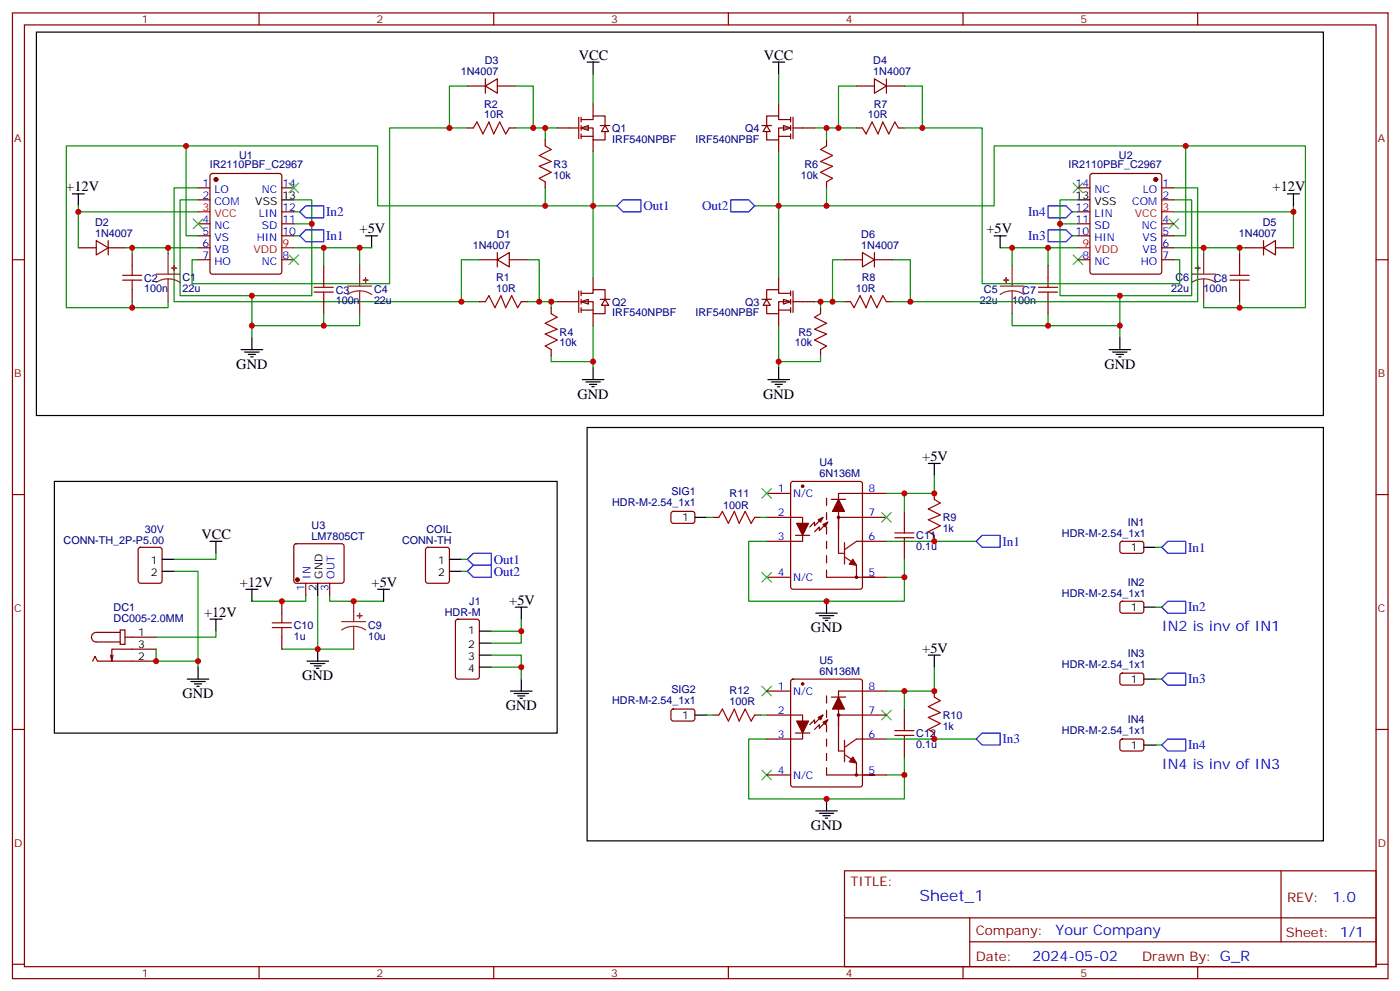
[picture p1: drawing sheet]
<svg xmlns="http://www.w3.org/2000/svg" width="413mm" height="292mm" viewBox="0 0 413 292" stroke-linecap="round" stroke-linejoin="round" font-family="sans-serif">
<g fill="none" stroke="#870000" stroke-width=".35">
<path d="M3.7 3.8h405.3v284.3h-405.3zM7.2 7.3h398.3v277.3h-398.3zM76.3 3.8v3.5M145.5 3.8v3.5M214.6 3.8v3.5M283.8 3.8v3.5M352.9 3.8v3.5M58.3 55.3h3.6M58.3 58.8h3.6M62.1 51.3l.5-.2h19.7l.5 .2 .2 .5v28.2l-.2 .5-.5 .2h-19.7l-.5-.2-.2-.5v-28.2zM83 55.3h3.6M3.7 76.5h3.5"/>
<path d="M58.3 76.5h3.6M58.3 65.9h3.6M58.3 69.4h3.6M58.3 73h3.6M83 76.5h3.6M83 65.9h3.6M83 69.4h3.6M83 62.4h3.6M405.5 76.5h3.5M3.7 145.6h3.5M405.5 145.6h3.5M3.7 214.8h3.5"/>
<path d="M405.5 214.8h3.5M248.8 256.4h156.7v28.2h-156.7zM377.5 256.4v20.9M248.9 270.2h156.5M285.8 277.3h119.6M285.8 270.2v14.2M3.7 283.9h3.5M76.3 284.6v3.5M145.5 284.6v3.5M214.6 284.6v3.5M283.8 284.6v3.5M352.9 284.6v3.5"/>
<path d="M405.5 283.9h3.5"/>
</g>
<circle cx="63.6" cy="52.8" r=".53" fill="#870000" stroke="#870000" stroke-width=".35"/>
<path d="M58.3 62.4h3.6M83 73h3.6" fill="none" stroke="#f00" stroke-width=".35"/>
<path d="M83 58.8h3.6" fill="none" stroke="#000" stroke-width=".35"/>
<g fill="#fff" stroke="#870000" stroke-width=".35">
<path d="M171.2 37.7l2.2-.7v1.4z"/>
<path d="M178.3 37l1.1 1.7h-2.2z"/>
</g>
<path d="M164.2 37.7h6.3M170.5 34.5v6.4M171.2 35.2h3.6v-1.1h3.5v2.9M171.2 37.7h3.6v3.5h3.5v-2.5M171.2 34.5v1.4M171.2 37v1.4M171.2 39.4v1.5M174.8 30.6v3.5M176.9 37h2.8M171.2 40.1h3.6M174.8 41.2v3.5" fill="none" stroke="#870000" stroke-width=".35"/>
<g fill="#fff" stroke="#870000" stroke-width=".35">
<path d="M171.2 88.8l2.2-.7v1.4z"/>
<path d="M178.3 88.1l1.1 1.8h-2.2z"/>
</g>
<g fill="none" stroke="#870000" stroke-width=".35">
<path d="M137.7 25.3h5.3M137.7 37.7h1.8M143 25.3l3.5-2.1v4.2zM143 23.2v4.2M146.5 25.3h5.3M150.1 37.7h1.7M252.4 25.3h5.3M252.4 37.7h1.7M257.7 23.2l3.5 2.1-3.5 2.1zM261.2 25.3h5.3M261.2 23.2v4.2M264.7 37.7h1.8"/>
<path d="M160.7 41.2v1.8M160.7 53.6v1.7M243.6 41.2v1.8M243.6 53.6v1.7M23.1 73h5.3M28.4 70.8l3.5 2.2-3.5 2.1zM31.9 70.8v4.3M31.9 73h5.3M38.9 74.7v3.5M95.4 78.2v3.6M141.3 76.5h5.2M146.5 76.5l3.6-2.1v4.2z"/>
<path d="M146.5 74.4v4.2M150.1 76.5h5.3M248.8 76.5h5.3M254.1 74.4l3.6 2.1-3.6 2.1zM257.7 76.5h5.3M257.7 74.4v4.2M308.8 78.2v3.6M365.3 74.7v3.5M367 73h5.3M372.3 73l3.5-2.2v4.3zM372.3 70.8v4.3M375.8 73h5.3"/>
<path d="M38.9 85.3v3.5M95.4 88.8v3.6M141.3 88.8h1.7M153.6 88.8h1.8M162.4 90.6v1.8M164.2 88.8h6.3M170.5 85.7v6.3M171.2 86.4h3.6v-1.1h3.5v2.8M171.2 88.8h3.6v3.6h3.5v-2.5M171.2 91.3h3.6M171.2 85.7v1.4M171.2 88.1v1.4"/>
<path d="M171.2 90.6v1.4M174.8 81.8v3.5M174.8 92.4v3.5M176.9 88.1h2.8M241.8 90.6v1.8M248.8 88.8h1.8M261.2 88.8h1.8M308.8 88.8v3.6M365.3 85.3v3.5M162.4 102.9v1.8M241.8 102.9v1.8M40.9 161.4l.5-.3h5.7l.6 .5 .1 9.4-.5 .7h-5.9l-.6-.4-.1-9.4z"/>
<path d="M27.3 194.7l.7-1.4 .7 1.4h17.3M33.3 192.9l-.4 1.8M35.4 185.5h1.4v4.2h-1.4zM35.4 186.2h-7a1.41 1.41 0 0 0-1.4 1.4 1.41 1.41 0 0 0 1.4 1.4h7M36.8 187.6h9.2M46 191.1h-13.1v3.6l-.3-1.8"/>
</g>
<g fill="none" stroke="#000" stroke-width=".35">
<path d="M173 18.3h3.5M174.8 18.3v3.5M227.7 18.3h3.5M229.4 18.3v3.5M21.3 57.1h3.5M23.1 57.1v3.5M379.4 57.1h3.5M381.1 57.1v3.5M107.7 69.4h3.6M109.5 69.4v3.6M292.9 69.4h3.6M294.7 69.4v3.6"/>
<path d="M74.2 99.4v3.5M330 99.4v3.5M71 102.9h6.4M72.1 103.6h4.2M73.2 104.4h2.1M73.9 105.1h.7M171.6 111.8h6.3M172.6 112.5h4.3M173.7 113.2h2.1M174.4 113.9h.7M174.8 108.2v3.6M226.3 111.8h6.3"/>
<path d="M227.3 112.5h4.3M228.4 113.2h2.1M229.1 113.9h.7M229.4 108.2v3.6M326.8 102.9h6.4M327.9 103.6h4.2M328.9 104.4h2.1M329.6 105.1h.7M61.9 159.4h3.5M63.6 159.4v3.5M47.8 164.7h3.5M47.8 168.2h3.5"/>
<path d="M55.2 200h6.3M58.3 196.4v3.6M61.9 182.3h3.5M63.6 182.3v3.5M56.2 200.7h4.3M57.3 201.4h2.1M58 202.1h.7"/>
</g>
<g fill="none" stroke="#008700" stroke-width=".35">
<path d="M137.7 37.7h-22.9v45.8h-58.2v-7h1.7M137.7 25.3h-5.3v12.4M151.8 25.3h5.3v12.4M151.8 37.7h12.4M160.7 37.7v3.5M174.8 21.8v8.8M229.4 21.8v8.8M240 37.7h12.4M243.6 37.7v3.5M252.4 25.3h-5.3v12.4M266.5 25.3h5.3v12.4M266.5 37.7h22.9v45.8h58.2v-7h-1.7"/>
<path d="M54.8 43h-35.3v47.6h30v-1.8M58.3 58.8h-5.2v28.3h21.1M58.3 55.3h-7v33.5h90M86.6 58.8h5.3v28.3h-17.7v12.3M160.7 55.3v5.3M174.8 44.7v37.1M229.4 44.7v37.1M243.6 55.3v5.3M317.6 58.8h-5.3v28.3h17.7v12.3M345.9 55.3h7v33.5h-89.9M345.9 58.8h5.3v28.3h-21.2M349.4 43h35.3v47.6h-30v-1.8"/>
<path d="M23.1 60.6v1.8h35.2M23.1 62.4v10.6M37.2 73h21.1M38.9 73v1.7M49.5 73v1.7M86.6 73h22.9M86.6 65.9h5.3M86.6 69.4h1.7M86.6 62.4h1.7M95.4 73v5.2M106 73v5.2M141.3 76.5h-5.3v12.3"/>
<path d="M155.4 76.5h3.5v12.3M181.8 60.6h-70.5v-17.6h-56.5v26.4h3.5M222.4 60.6h70.5v-17.6h56.5v26.4h-3.5M248.8 76.5h-3.5v12.3M263 76.5h5.3v12.3M294.7 73h22.9M298.2 73v5.2M308.8 73v5.2M312.3 65.9h5.3M315.9 69.4h1.7M315.9 62.4h1.7M345.9 73h21.1"/>
<path d="M354.7 73v1.7M365.3 73v1.7M381.1 60.6v1.8h-35.2M381.1 62.4v10.6M38.9 88.8v1.8M95.4 92.4v3.5h-21.2M106 92.4v3.5h-10.6M155.4 88.8h8.8M162.4 88.8v1.8M174.8 95.9v12.3M229.4 95.9v12.3M240 88.8h8.8"/>
<path d="M241.8 88.8v1.8M298.2 92.4v3.5h10.6M308.8 92.4v3.5h21.2M365.3 88.8v1.8M162.4 104.7v1.8h12.4M241.8 104.7v1.8h-12.4M51.3 168.2h7v28.2M63.6 162.9v1.8h-12.3M46 191.1v3.6h12.3M63.6 185.8v1.8h-17.6"/>
</g>
<path d="M85.2 53.9l2.8 2.8M88 53.9l-2.8 2.8M316.2 53.9l2.9 2.8M319.1 53.9l-2.9 2.8M56.9 64.5l2.9 2.8M59.8 64.5l-2.9 2.8M85.2 75.1l2.8 2.8M88 75.1l-2.8 2.8M316.2 75.1l2.9 2.8M319.1 75.1l-2.9 2.8M344.5 64.5l2.8 2.8M347.3 64.5l-2.8 2.8" fill="none" stroke="#3c3" stroke-width=".35"/>
<path d="M183.6 58.8h5.3v3.6h-5.3l-1.8-1.8zM215.3 58.8h5.3l1.8 1.8-1.8 1.8h-5.3zM88.3 69.4l1.8-1.7h5.3v3.5h-5.3zM88.3 62.4l1.8-1.8h5.3v3.5h-5.3zM308.8 60.6h5.3l1.8 1.8-1.8 1.7h-5.3zM308.8 67.7h5.3l1.8 1.7-1.8 1.8h-5.3z" fill="none" stroke="#00f" stroke-width=".35"/>
<g fill="none" stroke="#a10000" stroke-width=".35">
<path d="M139.5 37.7l1-1.8 1.8 3.5 1.8-3.5 1.4 3.5 1.7-3.5 1.8 3.5 1.1-1.7M254.1 37.7l1.1 1.7 1.8-3.5 1.7 3.5 1.4-3.5 1.8 3.5 1.8-3.5 1 1.8M160.7 43l1.7 1-3.5 1.8 3.5 1.8-3.5 1.4 3.5 1.7-3.5 1.8 1.8 1.1M243.6 43l-1.8 1 3.5 1.8-3.5 1.8 3.5 1.4-3.5 1.7 3.5 1.8-1.7 1.1M38.9 78.2v2.9M365.3 78.2v2.9M36.1 81.1h5.7M36.1 82.5h5.7M38.9 82.5v2.8M92.6 84.6h5.6M92.6 86h5.6M95.4 81.8v2.8"/>
<path d="M95.4 86v2.8M143 88.8l1.1-1.7 1.7 3.5 1.8-3.5 1.4 3.5 1.8-3.5 1.7 3.5 1.1-1.8M162.4 92.4l1.8 1-3.5 1.8 3.5 1.7-3.5 1.5 3.5 1.7-3.5 1.8 1.7 1M241.8 92.4l-1.8 1 3.6 1.8-3.6 1.7 3.6 1.5-3.6 1.7 3.6 1.8-1.8 1M250.6 88.8l1.1 1.8 1.7-3.5 1.8 3.5 1.4-3.5 1.8 3.5 1.7-3.5 1.1 1.7M306 84.6h5.6M306 86h5.6M308.8 81.8v2.8M308.8 86v2.8M362.4 81.1h5.7M362.4 82.5h5.7M365.3 82.5v2.8"/>
</g>
<g fill="none" stroke="#8c2424" stroke-width=".35">
<path d="M49.5 74.7v6M106 78.2v6M298.2 78.2v6M354.7 74.7v6M46 80.7h7.1M49.5 82.1l-1.8 .3-1.7 .8M49.5 82.1l1.9 .3 1.7 .8M49.5 82.1v6.7M102.4 84.2h7.1M106 85.7l-1.9 .2-1.7 .8M106 85.7l1.8 .2 1.7 .8M106 85.7v6.7"/>
<path d="M294.7 84.2h7.1M298.2 85.7l1.9 .2 1.7 .8M298.2 85.7l-1.8 .2-1.7 .8M298.2 85.7v6.7M351.2 80.7h7M354.7 82.1l1.8 .3 1.7 .8M354.7 82.1l-1.9 .3-1.6 .8M354.7 82.1v6.7"/>
</g>
<g fill="#8c2424" stroke="#8c2424" stroke-width=".35">
<path d="M50.6 79h1.4z"/>
<path d="M51.3 78.2v1.5z"/>
<path d="M107 82.5h1.4z"/>
<path d="M107.7 81.8v1.4z"/>
<path d="M295.8 82.5h1.4z"/>
<path d="M296.5 81.8v1.4z"/>
<path d="M352.2 79h1.4z"/>
<path d="M352.9 78.2l.1 1.5z"/>
</g>
<g fill="#fff" stroke="#870000" stroke-width=".35">
<path d="M230.9 88.1l2.1 .7-2.1 .7z"/>
<path d="M225.9 88.1l1.1 1.8h-2.1z"/>
</g>
<path d="M224.5 88.1h2.8M229.4 91.3h3.6M229.4 81.8v3.5M229.4 92.4v3.5M233 86.4h-3.6v-1.1h-3.5v2.8M233 88.8h-3.6v3.6h-3.5v-2.5M233 85.7v1.4M233 88.1v1.4M233 90.6v1.4M233.7 85.7v6.3M233.7 88.8h6.3" fill="none" stroke="#870000" stroke-width=".35"/>
<g fill="#fff" stroke="#870000" stroke-width=".35">
<path d="M230.9 37l2.1 .7-2.1 .7z"/>
<path d="M225.9 37l1.1 1.7h-2.1z"/>
</g>
<g fill="none" stroke="#870000" stroke-width=".35">
<path d="M224.5 37h2.8M229.4 30.6v3.5M233 35.2h-3.6v-1.1h-3.5v2.9M233 37.7h-3.6v3.5h-3.5v-2.5M233 34.5v1.4M233 37v1.4M233 39.4v1.5M233.7 34.5v6.4M233.7 37.7h6.3M229.4 40.1h3.6M229.4 41.2v3.5M317.6 55.3h3.6"/>
<path d="M321.4 51.3l.5-.2h19.7l.5 .2 .2 .5v28.2l-.2 .5-.5 .2h-19.7l-.5-.2-.2-.5v-28.2zM342.3 55.3h3.6M342.3 58.8h3.6M317.6 65.9h3.6M317.6 69.4h3.6M317.6 76.5h3.6M317.6 62.4h3.6M342.3 65.9h3.6M342.3 69.4h3.6M342.3 73h3.6M342.3 76.5h3.6M197.9 150.8l.5-.2h5.9l.5 .7-.1 2.4-.7 .4-5.9-.1-.4-.6v-2.1z"/>
<path d="M210 152.3h1.8M222.4 152.3h1.8M225.9 152.3h10.6v7.1h-10.6M225.9 145.3h7.1M233.2 142l.5-.3h19.7l.7 .5v30.6l-.4 .6-20 .1-.7-.5v-30.5zM234.4 157.6h4.2M242.5 152.3l-2.5 2.5v-1.1l-1.4 1.5M243.9 153.7l-2.5 2.5v-1l-1.4 1.4M245 147h4.2M252.4 159.4h8.8M261.2 152.3h-14.1v10.6M261.2 145.3h-14.1v10.6"/>
<path d="M266.5 150.6v3.5M275.3 145.3v1.7M275.3 157.6v1.8M330.2 159.6l.5-.2h5.9l.4 .7v2.4l-.7 .4-5.9-.1-.4-.6v-2.1zM83 177v3.6M86.8 160.3l.5-.2h13.4l.5 .2 .2 .5v10.2l-.2 .5-.5 .2h-13.4l-.5-.2-.2-.5v-10.2zM90.1 171.7v3.6M97.2 171.7v3.6M125.6 161.4l.5-.3h5.6l.7 .5v9.4l-.4 .7h-5.9l-.7-.4v-9.4zM225.9 170h7.1M243.6 170h14.1h-1.4M252.4 166.4v3.6"/>
<path d="M254.1 170h7.1M266.5 161.1v3.6M330.2 177.2l.5-.2 5.9 .1 .4 .6v2.4l-.7 .5-5.9-.1-.4-.7v-2.1zM83 187.6v3.5M134.4 182.5l.5-.2h5.6l.7 .4 .1 16.5-.5 .7-5.9 .1-.6-.5-.1-16.5zM330.2 198.4l.5-.2h5.9l.4 .7v2.4l-.7 .4h-5.9l-.4-.7v-2.1zM197.9 209l.5-.2h5.9l.5 .7-.1 2.4-.7 .4-5.9-.1-.4-.6v-2.1zM210 210.5h1.8M222.4 210.5h1.8M225.9 210.5h10.6v7.1h-10.6M225.9 203.5h7.1M233.2 200.2l.5-.2h19.7l.7 .4v30.6l-.4 .6-20 .1-.7-.5v-30.5z"/>
<path d="M234.4 215.8h4.2M242.5 210.5l-2.5 2.5v-1.1l-1.4 1.5M243.9 211.9l-2.5 2.5v-1l-1.4 1.4M245 205.2h4.2M252.4 217.6h8.8M261.2 210.5h-14.1v10.6M261.2 203.5h-14.1v10.6M266.5 208.8v3.5M266.5 219.4v3.5M275.3 203.5v1.7M275.3 215.8v1.8M330.2 217.8l.5-.2h5.9l.4 .7v2.4l-.7 .4h-5.9l-.4-.7v-2.1z"/>
<path d="M225.9 228.2h7.1M243.6 228.2h14.1h-1.4M252.4 224.6v3.6M254.1 228.2h7.1"/>
<circle cx="247.1" cy="152.3" r=".35"/>
<circle cx="252.4" cy="170" r=".35"/>
<circle cx="247.1" cy="210.5" r=".35"/>
<circle cx="252.4" cy="228.2" r=".35"/>
</g>
<g fill="#870000" stroke="#870000" stroke-width=".35">
<path d="M234.7 154.1h3.6l-1.8 3.5z"/>
<path d="M242.5 154.4l1.4-.7-.7 1.5z"/>
<path d="M241.1 153l1.4-.7-.7 1.4z"/>
<path d="M247.1 147l1.7 3.6h-3.5z"/>
<path d="M234.7 212.3h3.6l-1.8 3.5z"/>
<path d="M242.5 212.7l1.4-.8-.7 1.5z"/>
<path d="M241.1 211.2l1.4-.7-.7 1.4z"/>
<path d="M247.1 205.2l1.7 3.6h-3.5z"/>
<circle cx="340.6" cy="52.8" r=".53"/>
<circle cx="87.6" cy="170.7" r=".53"/>
<circle cx="236.5" cy="143.2" r=".35"/>
<circle cx="236.5" cy="201.4" r=".35"/>
</g>
<path d="M317.6 73h3.6M342.3 62.4h3.6" fill="none" stroke="#f00" stroke-width=".35"/>
<g fill="none" stroke="#000" stroke-width=".35">
<path d="M10.7 9.5h379.3v112.8h-379.3zM317.6 58.8h3.6M273.5 136.5h3.6M275.3 136.5v3.5M16 141.7h148.2v74.1h-148.2zM204.8 152.3h3.5M72.5 173.5h3.5M74.2 173.5v3.5M93.6 171.7v3.6M111.3 173.5h3.5M113 173.5v3.5M132.4 164.7h3.6"/>
<path d="M132.4 168.2h3.6M151.8 178.8h3.6M153.6 178.8v3.5M243.6 177v3.6M337 178.8h3.6M337 161.1h3.6M90.5 194.7h6.3M91.5 195.4h4.2M92.6 196.1h2.1M93.3 196.8h.7M93.6 191.1v3.6M141.3 192.9h3.5"/>
<path d="M141.3 185.8h3.5M141.3 189.4h3.5M141.3 196.4h3.5M153.6 200v3.5M240.4 180.6h6.3M241.4 181.3h4.3M242.5 182h2.1M243.2 182.7h.7M273.5 192.9h3.6M275.3 192.9v3.5M337 200h3.6M150.4 203.5h6.4"/>
<path d="M151.5 204.2h4.2M152.5 204.9h2.2M153.2 205.6h.8M204.8 210.5h3.5M337 219.4h3.6M240.4 238.8h6.3M241.4 239.5h4.3M243.6 235.2v3.6M242.5 240.2h2.1M243.2 240.9h.7"/>
</g>
<path d="M289.4 157.6h5.3v3.5h-5.3l-1.7-1.7zM139.5 162.9h5.3v3.5h-5.3l-1.8-1.7zM139.5 166.4h5.3v3.6h-5.3l-1.8-1.8zM342.3 161.1l1.8-1.7h5.3v3.5h-5.3zM344.1 177h5.3v3.6h-5.3l-1.8-1.8zM342.3 200l1.8-1.8h5.3v3.5h-5.3zM289.4 215.8h5.3v3.6h-5.3l-1.7-1.8zM344.1 217.6h5.3v3.5h-5.3l-1.8-1.7z" fill="none" stroke="#00f" stroke-width=".35"/>
<g fill="none" stroke="#008700" stroke-width=".35">
<path d="M275.3 140v5.3h-14.1M208.3 152.3h1.7M224.2 152.3h1.7M225.9 159.4h-5.3v17.6h45.9v-7h-5.3M261.2 159.4h26.5M266.5 145.3v5.3M90.1 175.3v1.7h-15.9M93.6 175.3v15.8h-10.6M97.2 175.3v1.7h15.8M136 164.7h1.7M136 168.2h1.7M266.5 164.7v5.3"/>
<path d="M340.6 161.1h1.7M340.6 178.8h1.7M93.6 191.1h10.6M144.8 192.9h8.8v7.1M144.8 196.4h8.8M153.6 182.3v3.5h-8.8M153.6 185.8v3.6h-8.8M275.3 196.4v7.1h-14.1M340.6 200h1.7M208.3 210.5h1.7M224.2 210.5h1.7M225.9 217.6h-5.3v17.6h45.9v-7h-5.3"/>
<path d="M261.2 217.6h26.5M266.5 203.5v5.3M340.6 219.4h1.7M266.5 222.9v5.3"/>
</g>
<path d="M104.2 177v6M100.7 183h7M104.2 184.4l-1.8 .3-1.7 .8M104.2 184.4l1.9 .3 1.6 .8M104.2 184.4v6.7" fill="none" stroke="#8c2424" stroke-width=".35"/>
<g fill="#8c2424" stroke="#8c2424" stroke-width=".35">
<path d="M105.3 181.3h1.4z"/>
<path d="M105.9 180.6l.1 1.4z"/>
</g>
<g fill="none" stroke="#a10000" stroke-width=".35">
<path d="M211.8 152.3l1.1-1.7 1.7 3.5 1.8-3.5 1.4 3.5 1.8-3.5 1.7 3.5 1.1-1.8M248.8 159.7v6.4M252.4 159.4l-3.6 2.5M263.7 156.9h5.6M263.7 158.3h5.6M266.5 154.1v2.8M266.5 158.3v2.8M275.3 147l1.8 1.1-3.6 1.8 3.6 1.7-3.6 1.4 3.6 1.8-3.6 1.8 1.8 1M247.1 162.9h1.7M248.8 164l2.2 1.4M80.2 184.8h5.7M80.2 183.4h5.7"/>
<path d="M83 180.6v2.8M83 184.8v2.8M211.8 210.5l1.1-1.7 1.7 3.5 1.8-3.5 1.4 3.5 1.8-3.5 1.7 3.5 1.1-1.8M248.8 217.9v6.4M252.4 217.6l-3.6 2.5M263.7 215.1h5.6M263.7 216.5h5.6M266.5 212.3v2.8M266.5 216.5v2.9M275.3 205.2l1.8 1.1-3.6 1.8 3.6 1.7-3.6 1.4 3.6 1.8-3.6 1.8 1.8 1M247.1 221.1h1.7M248.8 222.2l2.2 1.4"/>
</g>
<g fill="#a10000" stroke="#a10000" stroke-width=".35">
<path d="M251.3 164.7l1.1 1.7-2.1-.3z"/>
<path d="M251.3 222.9l1.1 1.7-2.1-.3z"/>
</g>
<path d="M243.6 170v-24.7M243.6 228.2v-24.7" fill="none" stroke="#870000" stroke-width=".35" stroke-dasharray="2.1 2.1"/>
<path d="M224.5 143.9l2.8 2.8M227.3 143.9l-2.8 2.8M259.8 150.9l2.8 2.8M262.6 150.9l-2.8 2.8M224.5 168.6l2.8 2.8M227.3 168.6l-2.8 2.8M224.5 202.1l2.8 2.8M227.3 202.1l-2.8 2.8M259.8 209.1l2.8 2.8M262.6 209.1l-2.8 2.8M224.5 226.8l2.8 2.8M227.3 226.8l-2.8 2.8" fill="none" stroke="#3c3" stroke-width=".35"/>
<g fill="#c00">
<circle cx="74.2" cy="87.1" r=".88"/>
<circle cx="91.9" cy="65.9" r=".88"/>
<circle cx="136" cy="88.8" r=".88"/>
<circle cx="158.9" cy="88.8" r=".88"/>
<circle cx="174.8" cy="60.6" r=".88"/>
<circle cx="162.4" cy="88.8" r=".88"/>
<circle cx="174.8" cy="106.5" r=".88"/>
<circle cx="54.8" cy="43" r=".88"/>
<circle cx="23.1" cy="62.4" r=".88"/>
<circle cx="49.5" cy="73" r=".88"/>
<circle cx="38.9" cy="73" r=".88"/>
<circle cx="38.9" cy="90.6" r=".88"/>
<circle cx="132.4" cy="37.7" r=".88"/>
<circle cx="157.1" cy="37.7" r=".88"/>
<circle cx="160.7" cy="60.6" r=".88"/>
<circle cx="160.7" cy="37.7" r=".88"/>
<circle cx="95.4" cy="73" r=".88"/>
<circle cx="74.2" cy="95.9" r=".88"/>
<circle cx="106" cy="73" r=".88"/>
<circle cx="95.4" cy="95.9" r=".88"/>
<circle cx="58.3" cy="194.7" r=".88"/>
<circle cx="46" cy="194.7" r=".88"/>
<circle cx="308.8" cy="95.9" r=".88"/>
<circle cx="298.2" cy="73" r=".88"/>
<circle cx="330" cy="95.9" r=".88"/>
<circle cx="308.8" cy="73" r=".88"/>
<circle cx="243.6" cy="37.7" r=".88"/>
<circle cx="243.6" cy="60.6" r=".88"/>
<circle cx="247.1" cy="37.7" r=".88"/>
<circle cx="271.8" cy="37.7" r=".88"/>
<circle cx="365.3" cy="90.6" r=".88"/>
<circle cx="365.3" cy="73" r=".88"/>
<circle cx="354.7" cy="73" r=".88"/>
<circle cx="381.1" cy="62.4" r=".88"/>
<circle cx="349.4" cy="43" r=".88"/>
<circle cx="229.4" cy="106.5" r=".88"/>
<circle cx="241.8" cy="88.8" r=".88"/>
<circle cx="229.4" cy="60.6" r=".88"/>
<circle cx="245.3" cy="88.8" r=".88"/>
<circle cx="268.3" cy="88.8" r=".88"/>
<circle cx="312.3" cy="65.9" r=".88"/>
<circle cx="330" cy="87.1" r=".88"/>
<circle cx="93.6" cy="191.1" r=".88"/>
<circle cx="104.2" cy="177" r=".88"/>
<circle cx="83" cy="177" r=".88"/>
<circle cx="243.6" cy="177" r=".88"/>
<circle cx="275.3" cy="145.3" r=".88"/>
<circle cx="275.3" cy="159.4" r=".88"/>
<circle cx="266.5" cy="170" r=".88"/>
<circle cx="266.5" cy="145.3" r=".88"/>
<circle cx="266.5" cy="203.5" r=".88"/>
<circle cx="266.5" cy="228.2" r=".88"/>
<circle cx="275.3" cy="203.5" r=".88"/>
<circle cx="243.6" cy="235.2" r=".88"/>
<circle cx="275.3" cy="217.6" r=".88"/>
<circle cx="153.6" cy="185.8" r=".88"/>
<circle cx="153.6" cy="196.4" r=".88"/>
</g>
<path d="M173 125.9h217v121.7h-217z" fill="none" stroke="#000" stroke-width=".35"/>
<text font-size="4.6" fill="#00f" x="270.9" y="265.4">Sheet_1</text>
<g font-size="4.2">
<text x="170.5" y="17.6">VCC</text>
<text x="225" y="17.6">VCC</text>
<text x="19.5" y="56.4">+12V</text>
<text x="375" y="56.4">+12V</text>
<text x="106" y="68.7">+5V</text>
<text x="290.7" y="68.7">+5V</text>
<text x="69.6" y="108.6">GND</text>
<text x="325.4" y="108.6">GND</text>
<text x="170.2" y="117.4">GND</text>
<text x="224.9" y="117.4">GND</text>
<text x="271.8" y="135.7">+5V</text>
<text x="59.4" y="158.7">VCC</text>
<text x="70.7" y="172.8">+12V</text>
<text x="109.5" y="172.8">+5V</text>
<text x="150.1" y="178.1">+5V</text>
<text x="60.1" y="181.6">+12V</text>
<text x="239" y="186.2">GND</text>
<text x="271.8" y="192.2">+5V</text>
<text x="89" y="200.3">GND</text>
<text x="53.8" y="205.6">GND</text>
<text x="149" y="209.1">GND</text>
<text x="239" y="244.4">GND</text>
</g>
<g font-size="4.2" fill="#00f">
<text x="342.3" y="185.8">IN2 is inv of IN1</text>
<text x="342.3" y="226.4">IN4 is inv of IN3</text>
<text x="392.6" y="265.7">1.0</text>
<text x="311" y="275.2">Your Company</text>
<text x="304.1" y="283">2024-05-02</text>
</g>
<g font-size="3.9" fill="#00f">
<text x="96.1" y="63.5">In2</text>
<text x="189.6" y="61.9">Out1</text>
<text x="206.9" y="61.9">Out2</text>
<text x="303" y="63.6">In4</text>
<text x="96.1" y="70.7">In1</text>
<text x="303" y="70.7">In3</text>
<text x="295.4" y="160.6">In1</text>
<text x="145.5" y="165.9">Out1</text>
<text x="350.1" y="162.4">In1</text>
<text x="145.5" y="169.5">Out2</text>
<text x="350.1" y="180">In2</text>
<text x="350.1" y="201.2">In3</text>
<text x="295.4" y="218.9">In3</text>
<text x="350.1" y="220.6">In4</text>
</g>
<g font-size="3.9" fill="#800">
<text x="250.6" y="261">TITLE:</text>
<text x="379.2" y="265.7">REV:</text>
<text x="287.5" y="275.2">Company:</text>
<text x="378.9" y="275.8">Sheet: 1/1</text>
<text x="287.5" y="282.9">Date:</text>
<text x="336.6" y="282.9">Drawn By: G_R</text>
</g>
<g font-size="3.2" fill="#800">
<text x="41.8" y="6.8">1</text>
<text x="110.9" y="6.8">2</text>
<text x="180.1" y="6.8">3</text>
<text x="249.2" y="6.8">4</text>
<text x="318.3" y="6.8">5</text>
<text x="4.2" y="41.9">A</text>
<text x="406" y="41.9">A</text>
<text x="4.2" y="111.1">B</text>
<text x="406" y="111.1">B</text>
<text x="4.2" y="180.2">C</text>
<text x="406" y="180.2">C</text>
<text x="4.2" y="249.3">D</text>
<text x="406" y="249.3">D</text>
<text x="41.8" y="287.6">1</text>
<text x="110.9" y="287.6">2</text>
<text x="180.1" y="287.6">3</text>
<text x="249.2" y="287.6">4</text>
<text x="318.3" y="287.6">5</text>
</g>
<g font-size="3.2" fill="#000080">
<text x="135.8" y="22.2">1N4007</text>
<text x="142.8" y="19">D3</text>
<text x="257.3" y="22.2">1N4007</text>
<text x="257.3" y="19">D4</text>
<text x="142.7" y="34.9">10R</text>
<text x="142.7" y="31.7">R2</text>
<text x="255.7" y="34.9">10R</text>
<text x="257.5" y="31.7">R7</text>
<text x="180.4" y="38.8">Q1</text>
<text x="219.6" y="38.8">Q4</text>
<text x="70.4" y="46.8">U1</text>
<text x="180.4" y="42">IRF540NPBF</text>
<text x="204.9" y="42">IRF540NPBF</text>
<text x="329.7" y="46.8">U2</text>
<text x="61.8" y="49.4">IR2110PBF_C2967</text>
<text x="163.1" y="52.6">10k</text>
<text x="163.1" y="49.4">R3</text>
<text x="236" y="52.6">10k</text>
<text x="237" y="49.4">R6</text>
<text x="314.8" y="49.4">IR2110PBF_C2967</text>
<text x="28" y="69.8">1N4007</text>
<text x="28" y="66.6">D2</text>
<text x="146.4" y="70.1">D1</text>
<text x="253.8" y="70.1">D6</text>
<text x="365.1" y="69.8">1N4007</text>
<text x="372.1" y="66.6">D5</text>
<text x="139.3" y="73.3">1N4007</text>
<text x="253.8" y="73.3">1N4007</text>
<text x="42.5" y="82.9">C2</text>
<text x="53.8" y="82.9">C1</text>
<text x="146.2" y="82.8">R1</text>
<text x="254" y="82.8">R8</text>
<text x="346.4" y="82.9">C6</text>
<text x="357.7" y="82.9">C8</text>
<text x="42.5" y="86.1">100n</text>
<text x="53.8" y="86.1">22u</text>
<text x="98.9" y="89.6">100n</text>
<text x="98.9" y="86.4">C3</text>
<text x="110.2" y="89.6">22u</text>
<text x="110.2" y="86.4">C4</text>
<text x="146.2" y="86">10R</text>
<text x="180.4" y="90">Q2</text>
<text x="219.6" y="90">Q3</text>
<text x="252.2" y="86">10R</text>
<text x="288.7" y="89.6">22u</text>
<text x="289.9" y="86.4">C5</text>
<text x="298.2" y="89.6">100n</text>
<text x="301.2" y="86.4">C7</text>
<text x="345.2" y="86.1">22u</text>
<text x="354.7" y="86.1">100n</text>
<text x="180.4" y="93.2">IRF540NPBF</text>
<text x="204.9" y="93.2">IRF540NPBF</text>
<text x="164.9" y="98.8">R4</text>
<text x="235.3" y="98.8">R5</text>
<text x="164.9" y="102">10k</text>
<text x="234.2" y="102">10k</text>
<text x="241.5" y="137.3">U4</text>
<text x="241.5" y="140.5">6N136M</text>
<text x="180.4" y="149">HDR-M-2.54_1x1</text>
<text x="197.8" y="145.7">SIG1</text>
<text x="213.1" y="150">100R</text>
<text x="215" y="146.3">R11</text>
<text x="91.8" y="155.8">U3</text>
<text x="277.8" y="153.5">R9</text>
<text x="332.3" y="154.8">IN1</text>
<text x="18.7" y="160.1">CONN-TH_2P-P5.00</text>
<text x="42.7" y="156.8">30V</text>
<text x="91.8" y="159">LM7805CT</text>
<text x="118.5" y="160.1">CONN-TH</text>
<text x="125.7" y="156.8">COIL</text>
<text x="270" y="162">0.1u</text>
<text x="270" y="158.8">C11</text>
<text x="277.8" y="156.7">1k</text>
<text x="312.9" y="158">HDR-M-2.54_1x1</text>
<text x="332.3" y="172.4">IN2</text>
<text x="33.5" y="179.8">DC1</text>
<text x="138.3" y="178.2">J1</text>
<text x="312.9" y="175.7">HDR-M-2.54_1x1</text>
<text x="33.5" y="183.1">DC005-2.0MM</text>
<text x="86.6" y="185.2">C10</text>
<text x="108.4" y="185.2">C9</text>
<text x="131.1" y="181.3">HDR-M</text>
<text x="86.6" y="188.4">1u</text>
<text x="108.4" y="188.4">10u</text>
<text x="241.5" y="195.5">U5</text>
<text x="312.9" y="196.8">HDR-M-2.54_1x1</text>
<text x="332.3" y="193.6">IN3</text>
<text x="197.8" y="204">SIG2</text>
<text x="241.5" y="198.7">6N136M</text>
<text x="180.4" y="207.2">HDR-M-2.54_1x1</text>
<text x="215" y="207.7">100R</text>
<text x="215" y="204.5">R12</text>
<text x="277.8" y="214.9">1k</text>
<text x="277.8" y="211.7">R10</text>
<text x="332.3" y="213">IN4</text>
<text x="270" y="220.2">0.1u</text>
<text x="270" y="217">C12</text>
<text x="312.9" y="216.2">HDR-M-2.54_1x1</text>
</g>
<g font-size="3.2" fill="#00f">
<text x="59.7" y="55">1</text>
<text x="59.7" y="58.5">2</text>
<text x="63.2" y="56.7">LO</text>
<text x="77.1" y="56.7">NC</text>
<text x="83.2" y="55">14</text>
<text x="317" y="55">14</text>
<text x="322.5" y="56.7">NC</text>
<text x="336.8" y="56.7">LO</text>
<text x="342.5" y="55">1</text>
<text x="342.5" y="58.5">2</text>
<text x="59.7" y="65.5">4</text>
<text x="63.2" y="60.3">COM</text>
<text x="76.3" y="63.8">LIN</text>
<text x="83.2" y="65.5">11</text>
<text x="83.2" y="62">12</text>
<text x="317" y="65.5">11</text>
<text x="317" y="62">12</text>
<text x="322.5" y="63.8">LIN</text>
<text x="333.6" y="60.3">COM</text>
<text x="342.5" y="65.5">4</text>
<text x="59.7" y="69.1">5</text>
<text x="63.2" y="67.3">NC</text>
<text x="63.2" y="70.8">VS</text>
<text x="75.6" y="70.8">HIN</text>
<text x="77.1" y="67.3">SD</text>
<text x="83.2" y="69.1">10</text>
<text x="317" y="69.1">10</text>
<text x="322.5" y="70.8">HIN</text>
<text x="322.5" y="67.3">SD</text>
<text x="336.4" y="67.3">NC</text>
<text x="336.7" y="70.8">VS</text>
<text x="342.5" y="69.1">5</text>
<text x="59.7" y="72.6">6</text>
<text x="59.7" y="76.1">7</text>
<text x="63.2" y="74.4">VB</text>
<text x="63.2" y="77.9">HO</text>
<text x="77.1" y="77.9">NC</text>
<text x="83.2" y="76.1">8</text>
<text x="319" y="76.1">8</text>
<text x="322.5" y="77.9">NC</text>
<text x="336.1" y="77.9">HO</text>
<text x="336.7" y="74.4">VB</text>
<text x="342.5" y="72.6">6</text>
<text x="342.5" y="76.1">7</text>
<text x="229.2" y="144.9">1</text>
<text x="233.7" y="146.3">N/C</text>
<text x="255.9" y="144.9">8</text>
<text x="229.2" y="152">2</text>
<text x="255.9" y="152">7</text>
<text x="229.2" y="159">3</text>
<text x="255.9" y="159">6</text>
<text x="89.7" y="173.9" transform="rotate(-90 89.7 173.9)">1</text>
<text x="91.5" y="170.4" transform="rotate(-90 91.5 170.4)">IN</text>
<text x="96.8" y="173.9" transform="rotate(-90 96.8 173.9)">3</text>
<text x="98.6" y="170.4" transform="rotate(-90 98.6 170.4)">OUT</text>
<text x="229.2" y="169.6">4</text>
<text x="233.7" y="171">N/C</text>
<text x="255.9" y="169.6">5</text>
<text x="229.2" y="203.1">1</text>
<text x="255.9" y="203.1">8</text>
<text x="233.7" y="204.5">N/C</text>
<text x="229.2" y="210.2">2</text>
<text x="255.9" y="210.2">7</text>
<text x="229.2" y="217.2">3</text>
<text x="255.9" y="217.2">6</text>
<text x="229.2" y="227.8">4</text>
<text x="255.9" y="227.8">5</text>
<text x="233.7" y="229.2">N/C</text>
</g>
<g font-size="3.2">
<text x="83.2" y="58.5">13</text>
<text x="317" y="58.5">13</text>
<text x="75.2" y="60.3">VSS</text>
<text x="322.5" y="60.3">VSS</text>
<text x="201" y="153.4">1</text>
<text x="44.4" y="166.1">1</text>
<text x="129.1" y="166.1">1</text>
<text x="333.3" y="162.2">1</text>
<text x="44.4" y="169.6">2</text>
<text x="93.3" y="173.9" transform="rotate(-90 93.3 173.9)">2</text>
<text x="95" y="170.4" transform="rotate(-90 95 170.4)">GND</text>
<text x="129.1" y="169.6">2</text>
<text x="333.3" y="179.8">1</text>
<text x="40.7" y="190.8">3</text>
<text x="40.7" y="187.3">1</text>
<text x="137.9" y="186.5">1</text>
<text x="137.9" y="190.8">2</text>
<text x="40.7" y="194.3">2</text>
<text x="137.9" y="194.3">3</text>
<text x="137.9" y="197.8">4</text>
<text x="333.3" y="201">1</text>
<text x="201" y="211.6">1</text>
<text x="333.3" y="220.4">1</text>
</g>
<g font-size="3.2" fill="#f00">
<text x="59.7" y="62">3</text>
<text x="63.2" y="63.8">VCC</text>
<text x="334.4" y="63.8">VCC</text>
<text x="342.5" y="62">3</text>
<text x="74.7" y="74.4">VDD</text>
<text x="83.2" y="72.6">9</text>
<text x="319" y="72.6">9</text>
<text x="322.5" y="74.4">VDD</text>
</g>
</svg>
